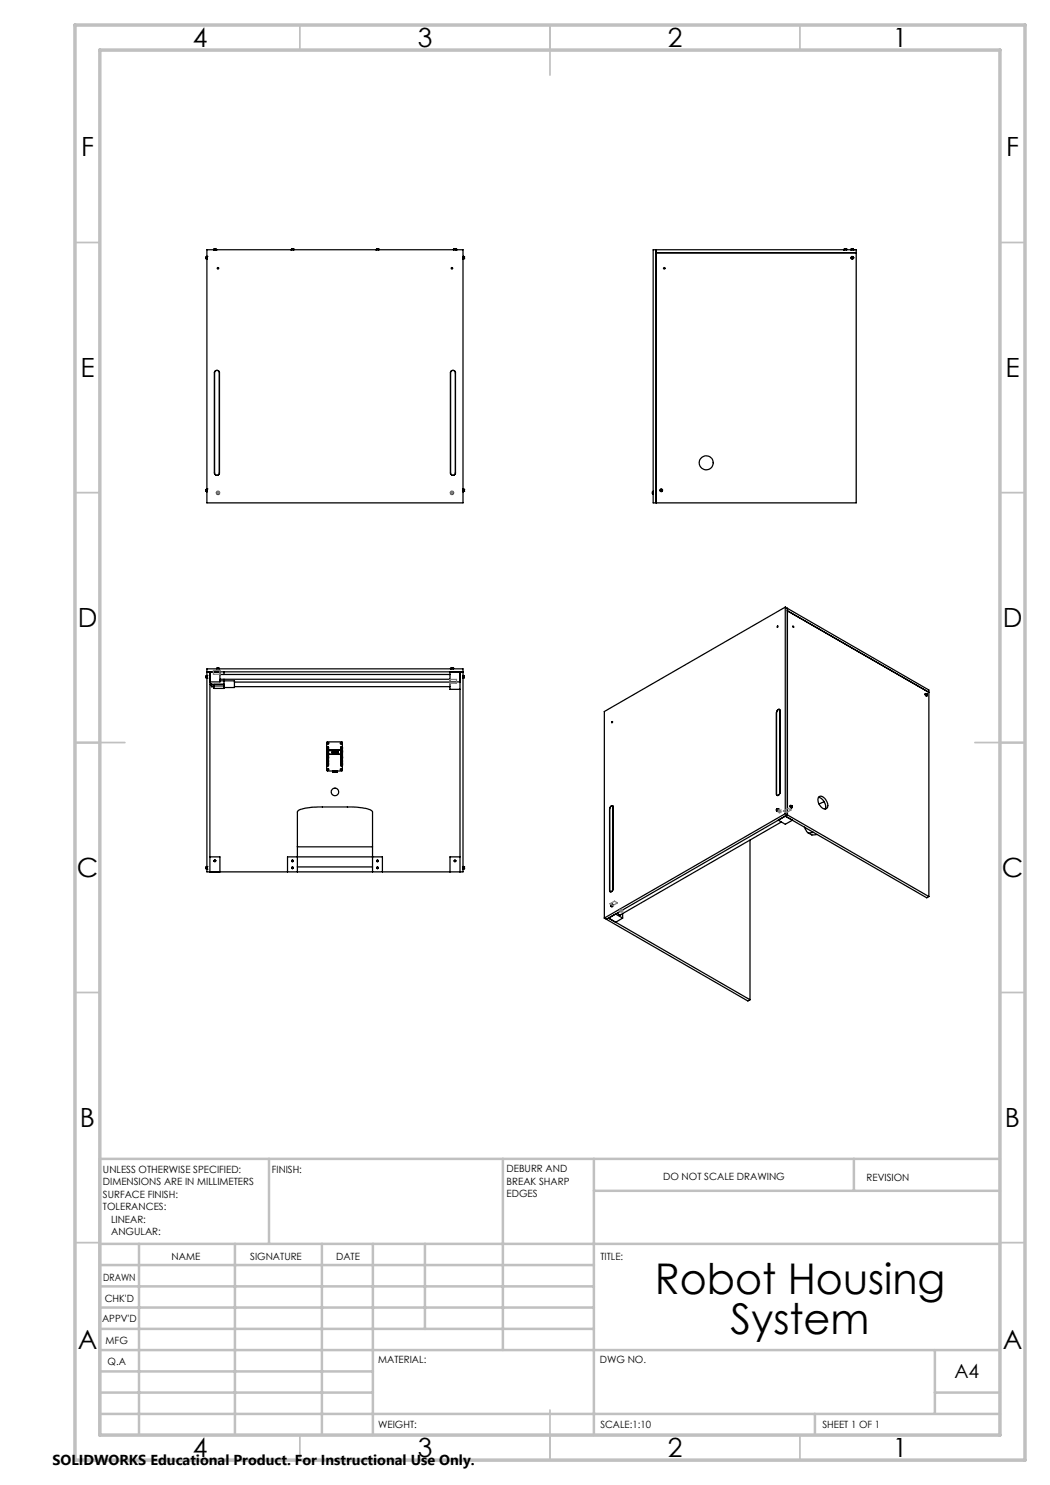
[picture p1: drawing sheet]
<svg xmlns="http://www.w3.org/2000/svg" width="210mm" height="297mm" viewBox="0 0 210 297" stroke-linecap="round" stroke-linejoin="round" font-family="sans-serif">
<g fill="none" stroke="#000" stroke-width=".25">
<path d="M41.2 51.4h.1M41.2 51.7h.1M41.2 51.4v.3M41.4 51.3h.1M41.4 51.3v.6l-.2-.2M41.4 51.3l-.2 .1M41.4 49.9h51.2v50.7h-51.2zM42.7 49.9h.1M42.7 49.9h.6M42.8 49.8l-.1 .1M42.8 49.8h.1M42.8 49.8h.3"/>
<path d="M43.1 49.8h.1M43.2 49.8l.1 .1M43.3 49.9h.1M58.3 49.8l-.1 .1h.6l-.1-.1M58.3 49.8h.1M58.3 49.8h.4M58.7 49.8h.1M75.3 49.8l-.1 .1h.6l-.1-.1M75.3 49.8h.1M75.3 49.8h.4M75.7 49.8h.1M90.8 49.8l-.1 .1h.6"/>
<path d="M90.8 49.8h.1M90.8 49.8h.3M91.1 49.8h.1M91.2 49.8l.1 .1M91.2 49.8h.1M91.3 49.9h.1M92.6 51.3h.1M92.6 51.3l.1 .1M92.6 51.3v.6l.1-.2M92.7 51.7h.1M92.7 51.4h.1M92.7 51.4v.3"/>
<path d="M130.6 49.9h40.6v50.7h-40.6zM131.2 49.9v50.7M131.2 50.5h40M168.8 49.9h.1M168.9 49.8l-.1 .1M168.9 49.8h.1M168.9 49.8h.3M169.2 49.8l.1 .1h-.5M169.2 49.8h.1M170.2 49.9h.1M170.2 49.9h.5M170.3 49.8l-.1 .1"/>
<path d="M170.3 49.8h.3M170.3 51.6h.1M170.3 51.6l.1 .1M170.4 51.5l-.1 .1M170.4 51.5h.1M170.4 51.7h.1M170.5 51.4h.1M170.5 51.4l.1 .1M170.5 51.4l-.1 .1M170.5 51.6h.1M170.5 51.6l-.1 .1M170.6 51.5h.1"/>
<path d="M170.6 51.5l-.1 .1M170.6 49.8l.1 .1M170.7 49.9h.1M43 74.3a.5 .5 0 0 1 .5-.2 .5 .5 0 0 1 .4 .5v20a.49 .49 0 0 1-.5 .5 .49 .49 0 0 1-.5-.5zM90.2 74.3a.5 .5 0 0 1 .5-.2 .5 .5 0 0 1 .4 .5v20a.49 .49 0 0 1-.5 .5 .49 .49 0 0 1-.5-.5zM41.2 97.9h.1M41.2 98.2h.1M41.2 97.9v.3M41.4 97.8h.1M41.4 97.8v.6l-.2-.2M41.4 97.8l-.2 .1M43.5 98.5h.1"/>
<path d="M43.5 98.6h.1M43.5 98.5v.1M43.5 98.6l.1 .1M43.6 98.5h.1M43.6 98.4v.1M43.6 98.7h.1M43.6 98.4l.1 .1M43.6 98.5h-.1M43.6 98.4l-.1 .1M43.7 98.5h.1M43.7 98.6h.1M43.7 98.5v.1"/>
<path d="M43.7 98.6l-.1 .1M90.3 98.6h.1M90.3 98.6v.1M90.3 98.5h.1M90.3 98.5v.1M90.3 98.5h.2M90.3 98.7h.1M90.3 98.7h.2M90.5 98.7h.1M90.5 98.5h.1M90.5 98.5v.1M90.5 98.6h.1"/>
<path d="M90.5 98.6v.1M92.6 97.8h.1M92.6 97.8l.1 .1M92.6 97.8v.6l.1-.2M92.7 98.2h.1M92.7 97.9h.1M92.7 97.9v.3M130.5 98.4l.1-.1v.5l-.1-.1M130.5 98.4h.1M130.5 98.7h.1M130.5 98.4v.3M132.1 98.1h.1"/>
<path d="M132.1 98.1l.1 .1M132.2 98h.1M132.2 98v.1M132.2 98l-.1 .1M132.2 98.1v.1M132.2 98.2h.1M132.3 98h-.1M132.3 97.9v.1M132.3 98v.1M132.3 97.9l.1 .2M132.3 98.1h.1M132.4 98.1l-.2 .1"/>
<path d="M41.2 135.6h.2M41.2 135.2h.1M41.2 135.5v.1M41.2 135.2v.2M41.2 135.4v.1M41.4 135.6h.1M41.4 135.1h.1M41.4 135.1l-.2 .1M41.4 135.1v.5M41.4 134.4h51.2M42 136.9h2.8M42 134.4v40"/>
<path d="M42.1 136.9h.1M42.2 136.9v.2h.1M42.3 136.9h.1M42.3 136.9v.4h.5M42.4 136.9v.4M42.8 137.2h2M43.3 133.7h.6M43.3 133.7v.1M43.4 133.6l-.1 .1M43.4 133.6h.4M43.4 133.6h.1M43.8 133.6l.1 .1"/>
<path d="M43.9 133.7v.1M44 136.2h2.9v1.3h-2.1M44 134.4v2h-2M44 135.9h46M44 134.9h46M44.8 135.9v1.8h-2v-.8M44.8 134.4v.5M46.9 137.3h43.1M90 134.4v3.5h2M90.1 133.7h.6M90.1 133.7v.1M90.2 133.6l-.1 .1"/>
<path d="M90.2 133.6h.1M90.3 133.6h.3M90.6 133.6l.1 .1M90.6 133.6h.1M90.7 133.7v.1M92 136.4h-45.1M92 134.4v40M92.6 135.1l.1 .1M92.6 135.1h.1M92.6 135.6h.1M92.6 135.1v.5M92.7 135.6h-.1"/>
<path d="M92.7 135.5v.1M92.7 135.2h.1M92.7 135.2v.3M92.7 135.2v.4M155.5 125.2l.1 .1-.2 .2zM157.1 121.4l-36.2 20.9v41.3M157.1 121.4v41.3M157.1 121.4l.4 .3M157.5 121.7v41.3M157.5 122.2l28.3 16.3M157.5 121.7l28.3 16.3v41.3M185 138.8l.3 .4"/>
<path d="M185 138.8h.1M185.2 138.8h.2v.3zM185.2 138.9h.1M185.2 138.8h.1M185.2 138.8l.2 .1M185.2 138.9l.1 .1M185.2 138.8v.1M185.3 139.2h.1M185.3 138.8v.2M185.3 138.8l.1 .1M185.3 139h.1M185.4 138.8a.18 .18 0 0 0-.2-.1 .18 .18 0 0 0-.2 .2 .23 .23 0 0 0 .2 .3 .23 .23 0 0 0 .3-.1l-.1-.2"/>
<path d="M185.4 138.9h.1M185.4 138.9l-.1 .1M65.3 148.5l.2-.1h2.9l.1 .1v5.6l-.1 .1h-2.9l-.2-.1zM65.4 149.4h.3v3.8h-.3zM65.4 149.6h.1M65.4 151.2h.1M65.4 150.6h.1M65.4 152.1v.1M65.4 149.9h.1M65.4 150.9h.1M65.4 152.4h.1M65.4 151.9h.1"/>
<path d="M65.5 151h.1M65.5 151.2v.1M65.5 152v.1M65.5 152.3h.1M65.5 152.6h.1M65.5 152.8h.1M65.5 149.7v.1M65.5 150h.1M65.5 149.5h.1M65.5 150.7h.1M65.5 152h.1M65.5 149.8h.1"/>
<path d="M65.5 150.8h.1M65.5 150.5v.1M65.5 151.3h.1M65.5 151.5h.1M65.5 151.8h.1M65.5 150.2h.1M65.5 150.3h.1M65.5 150.5h.1M65.5 153h.1M65.5 150.2v.1M65.6 151.2h.1M65.6 150.6h.1"/>
<path d="M65.6 150.9h.1M65.6 153.7l-.1 .1M65.7 149.6h.1M65.7 149.9h.1M65.7 152.4h.1M65.7 151.9h.1M65.7 152.1v.1M65.8 150.8l2.3 .1zM66 150v.1M66 150.1h.1M66 150h.1M66.1 150.1h.1"/>
<path d="M66.1 150.1v-.1l.1 .1M66.1 150h.1M66.1 150v.1M66.1 150l.1 .1M66.2 150.1h.1M66.4 150.1h.1M66.4 150h.1M66.4 150v.1M66.4 150.4v.1M66.4 150.4h.1M66.5 150v.1M66.5 150.5l.1 .1v-.2v.2h-.1z"/>
<path d="M66.5 154.2h.1M66.5 154.3h.1M66.5 150h.1M66.5 154.2v.2M66.6 154.2h.1M66.6 150l-.1 .1M66.6 150h.1M66.6 154.3h.1M66.6 154.2v.2M66.6 150.1h.1M66.6 150.1v-.1v.1M66.6 154.2l.1 .2"/>
<path d="M66.6 150.1v-.1h.2l-.1 .1M66.7 154.3h.1M66.7 154.2h.1M66.7 150v.1M66.7 150v.1v-.1M66.7 150.1h.1M66.8 154.2l.2 .1zM66.8 150.4h.1M66.8 150v.1M66.8 150l.1 .1M66.8 150h.1M66.8 150.4v.2"/>
<path d="M66.9 154.3h.1M66.9 154.2h.1M66.9 150h-.1M66.9 150h.1M66.9 154.2v.1M66.9 150l-.1 .1M66.9 154.4h.1M66.9 150v.1M66.9 154.3v.1M67 150v.1M67 150.4h.1v.3v-.3zM67 150.1h.1"/>
<path d="M67 150h.1M67.1 150l-.1 .1M67.1 150v.1M67.1 150.1h.1M67.1 154.4h.1M67.1 154.2h.1M67.1 150h.1M67.1 150l.1 .1M67.2 154.3h.1M67.2 154.2h.1M67.2 154.2l-.1 .2M67.2 154.4h.1"/>
<path d="M67.2 150l.1 .1zM67.2 154.2v.1M67.3 154.2h.1M67.3 154.3h.1M67.3 154.4h.1M67.3 154.2l-.1 .2M67.3 154.3l-.8 .1M67.3 154.3v.1M67.3 150.1h.1M67.5 150.1h.1M67.5 150h.1M67.5 150l.1 .1"/>
<path d="M67.5 150v.1M67.6 150.1h.1M67.6 150h.1M67.6 150v.1M67.6 150.4h-.1h.2v.3M67.6 150.7h.1M67.7 150v.1M67.7 150h.1M67.8 150l-.1 .1M67.8 150v.1M67.8 150h.1M67.8 150.1h.1"/>
<path d="M67.9 150.1h.1M67.9 150h.1M67.9 150v.1M68.2 149.6h.1M68.2 151.2h.1M68.2 150.6h.1M68.2 149.9h.1M68.2 150.9h.1M68.2 152.4h.1M68.2 151.9h.1M68.2 152.1v.1M68.3 151h.1"/>
<path d="M68.3 151.3h.1M68.3 151.5h.1M68.3 151.8h.1M68.3 152h.1M68.3 152.3h.1M68.3 152.6h.1M68.3 152.8h.1M68.3 149.5h.1M68.3 149.8h.1M68.3 150h.1M68.3 150.2h.1M68.3 150.3h.1"/>
<path d="M68.3 150.5h.1M68.3 150.8h.1M68.3 153h.1M68.3 149.7h.1M68.3 150.7h.1M68.3 150.2v.1M68.3 152.5h.1M68.4 151.2h.1M68.4 150.6v.1M68.4 150.9h.1M68.4 149.4h-.2v3.8h.2M68.4 149.6h.1"/>
<path d="M68.4 150.1v.1M68.4 149.9h.1M68.4 150.4h.1M68.4 152.6v.1M68.4 152.4h.1M68.4 151.9h.1M68.4 151.4h.1M68.4 152.1v.1M68.4 151.6v.1M68.4 152.9v.1M155.5 142l.3-.2 .2 .2v16.4a.44 .44 0 0 1-.1 .6 .44 .44 0 0 1-.6 0v-16.5zM163.7 159.5a1.9 1.9 0 0 1 1.3 2.3"/>
<path d="M163.7 159.4a1.13 1.13 0 0 1 1.6 .9 .91 .91 0 0 1-.3 1.5 1.87 1.87 0 0 1-1.3-2.4zM41.2 173.7l.2 .1M41.2 173.4h.1M41.2 173.7h.1M41.2 173.4v.2M41.2 173.6v.1M41.4 173.8h.1M41.4 173.3h.1M41.4 173.3l-.2 .1M41.4 173.3v.5M42 171.4h2v3M43 172l-.2 .2 .1 .1"/>
<path d="M59.5 174.4h15M59.5 173.4h15M59.5 171.4v2M59.5 171.4h15M59.5 169.4h15M59.5 169.4v2M59.5 169.4v-7.2a5.8 5.8 0 0 1 3.6-.8h1.4a44.8 44.8 0 0 1 9.1 .4l.7 .3 .2 .3v7M59.5 174.4h-18.1v-40.6h51.2v40.6h-18.1M59.5 173.4v1M59.5 171.4h-2v3M74.5 171.4v2M74.5 169.4v2"/>
<path d="M74.5 173.4v1M74.5 171.4h2v3M92 171.4h-2v3M92.6 173.3l.1 .1M92.6 173.3h.1M92.6 173.8h.1M92.6 173.3v.5M92.7 173.7l-.1 .1M92.7 173.7h.1M92.7 173.4h.1M92.7 173.4v.3M122.1 161.3l.2-.2 .3 .2v16.4a.43 .43 0 0 1-.1 .5 .43 .43 0 0 1-.5 0l-.1-16.4z"/>
<path d="M150 168v32M155.3 162.2a.23 .23 0 0 1 0-.4 .23 .23 0 0 1 .4 .1 .23 .23 0 0 1-.2 .3h-.2M155.3 162h.1M155.3 162l.1 .1M155.4 161.8h.1l-.1 .3h-.1zM155.4 162.1h.1M155.4 161.9h.1M155.4 161.9l-.1 .1M155.4 162h.1M155.4 162.2h.1M155.4 161.9v.1M155.5 162h.1"/>
<path d="M155.5 162l-.1 .1M155.5 161.9h-.1M155.5 161.9h.1M155.5 161.9v.1M155.7 161.8h.1M155.7 161.8l-.1 .3-.2 .1M156.3 164.4l-32.3 18.6M157.1 162.7l-36.2 20.9M157.1 162.7l.4 .3M157.1 163.2l1.4 .8-1.4 .8-1.5-.8M157.1 163.2l28.2 16.4 .5-.3M157.5 163l-36.2 20.9"/>
<path d="M157.5 163l-.4 .2M157.5 163l28.3 16.3M158 161.1l.1 .4 .2 .1M158.2 161.3h.1M158.2 161.3l.1 .1M158.3 161.2l-.1 .1M158.3 161.2v.1M158.3 161.2h.1M158.3 161.4h.1M158.3 161.2l.1 .1M158.4 161.3l-.1 .1M158.4 161.3h.1"/>
<path d="M158.4 161.3h-.1M158.4 161.2a.18 .18 0 0 0-.2-.1 .18 .18 0 0 0-.2 .2l.2 .2a.18 .18 0 0 0 .2 0 .18 .18 0 0 0 0-.2M160.9 165.4l.4 .9 .4 .3M161.7 166.6l.7 .4 1-.1M162.7 166.5l-1 .1M164.8 160.3l-1 .5M120.9 183.6l.4 .3M121.3 183.9l28.3 16.3 .4-.2M121.7 183.6l1.4-.8 1.4 .8M121.7 183.6l1.4 .9 1.4-.9M121.7 183.6l-.4 .3M121.7 183.6l28.3 16.4"/>
<path d="M122.2 181.1h.1M122.2 181v.1M122.2 181h.1M122.3 181v.1M122.3 181.1h.1M122.3 180.9h.1M122.3 181.3h.1M122.4 181h.1M122.4 181l-.1 .1M122.4 180.9v.1M122.4 181h-.2M122.6 180.9l-.3 .4"/>
<path d="M123.5 182.6a.4 .4 0 0 0 .6 .3l-.3 .1M124.5 182.7v.9"/>
<circle cx="43.6" cy="53.7" r=".15"/>
<circle cx="90.4" cy="53.7" r=".15"/>
<circle cx="132.8" cy="53.6" r=".15"/>
<circle cx="170.4" cy="51.6" r=".17"/>
<circle cx="170.5" cy="51.6" r=".27"/>
<circle cx="43.6" cy="98.6" r=".28"/>
<circle cx="43.6" cy="98.6" r=".18"/>
<circle cx="90.4" cy="98.6" r=".17"/>
<circle cx="90.4" cy="98.6" r=".19"/>
<circle cx="90.4" cy="98.6" r=".28"/>
<circle cx="132.2" cy="98" r=".17"/>
<circle cx="132.2" cy="98.1" r=".28"/>
<circle cx="141.2" cy="92.6" r="1.39"/>
<circle cx="158.7" cy="125.3" r=".14"/>
<circle cx="65.6" cy="148.7" r=".15"/>
<circle cx="65.6" cy="153.9" r=".16"/>
<circle cx="67" cy="158.4" r=".76"/>
<circle cx="67.3" cy="150.5" r=".13"/>
<circle cx="67.3" cy="150.5" r=".11"/>
<circle cx="68.2" cy="148.7" r=".15"/>
<circle cx="68.2" cy="153.9" r=".16"/>
<circle cx="122.4" cy="144.4" r=".13"/>
<circle cx="43" cy="172.2" r=".16"/>
<circle cx="58.5" cy="173.6" r=".15"/>
<circle cx="58.5" cy="172.2" r=".15"/>
<circle cx="75.5" cy="173.6" r=".15"/>
<circle cx="75.5" cy="172.2" r=".15"/>
<circle cx="91" cy="172.2" r=".16"/>
<circle cx="158.3" cy="161.3" r=".16"/>
<circle cx="122.3" cy="181" r=".15"/>
<circle cx="122.4" cy="181.1" r=".24"/>
</g>
<g fill="none" stroke="#808080" stroke-width=".2">
<path d="M43.1 98.6h1M43.3 98.2l.7 .7M43.6 98.1v1M44 98.2l-.7 .7M89.9 98.6h1M90 98.2l.7 .7M90.4 98.1v1M90.7 98.2l-.7 .7M155.4 162.2h1.1M155.6 161.9l.7 .7M155.9 161.7v1M156.3 161.9l-.7 .7"/>
<path d="M123.8 182.2h1M123.9 181.8l.7 .7M124.2 181.7v1M124.6 181.8l-.7 .7"/>
</g>
<g fill="none" stroke="#c0c0c0" stroke-width=".35">
<path d="M60 5v5M110 5v10M160 5v5M15 48.5h5M200 48.5h5M15 98.5h5M200 98.5h5M15 148.5h10M195 148.5h10M15 198.5h5M200 198.5h5M15 248.5h5"/>
<path d="M200 248.5h5M60 287v5M110 282v10M160 287v5"/>
</g>
<g fill="none" stroke="#c0c0c0" stroke-width=".5">
<path d="M53.8 231.8v17M100.6 231.8v38.2M118.8 231.8v55.2M118.8 238.2h81.2M170.8 231.8v6.4M200 231.8h-180v55.2M20 248.8h180M20 257.3h98.8M20 253h98.8M27.8 248.8v38.2M47 248.8v38.2M64.4 248.8v38.2"/>
<path d="M74.6 248.8v38.2M85 248.8v17M20 265.8h98.8M20 261.5h98.8M20 278.5h54.6M20 274.3h54.6M20 270h180M187 278.5h13M187 270v12.8M20 282.8h180M163 282.8v4.2"/>
</g>
<path d="M15 5h190v287h-190zM20 10h180v277h-180z" fill="none" stroke="#c0c0c0" stroke-width=".7"/>
<path d="M42.7 134.1h1.3v.8h-1.3zM90 135.9h1.3v.8h-1.3zM156.7 162.2l.9-.5 .6 .3-.9 .5zM122 180.8l.9-.6 .6 .4-.9 .5z" fill="none" stroke="#808080" stroke-width=".25"/>
<g font-size="8.5">
<text x="131" y="258.8">Robot Housing</text>
<text x="146.1" y="266.9">System</text>
</g>
<g font-size="5.3">
<text x="38.5" y="9.5">4</text>
<text x="83.5" y="9.5">3</text>
<text x="133.6" y="9.5">2</text>
<text x="178.6" y="9.5">1</text>
<text x="16.2" y="31.3">F</text>
<text x="201.2" y="31.3">F</text>
<text x="16.1" y="75.5">E</text>
<text x="201.1" y="75.5">E</text>
<text x="15.5" y="125.5">D</text>
<text x="200.5" y="125.5">D</text>
<text x="15.4" y="175.5">C</text>
<text x="200.4" y="175.5">C</text>
<text x="16" y="225.5">B</text>
<text x="201" y="225.5">B</text>
<text x="15.5" y="269.8">A</text>
<text x="200.5" y="269.8">A</text>
<text x="38.5" y="291.5">4</text>
<text x="83.5" y="291.5">3</text>
<text x="133.6" y="291.5">2</text>
<text x="178.6" y="291.5">1</text>
</g>
<text font-size="3.9" x="190.9" y="275.5">A4</text>
<text font-size="2.9" x="10.5" y="292.9">SOLIDWORKS Educational Product. For Instructional Use Only.</text>
<g font-size="2">
<text x="20.6" y="234.6">UNLESS OTHERWISE SPECIFIED:</text>
<text x="20.6" y="237.1">DIMENSIONS ARE IN MILLIMETERS</text>
<text x="20.6" y="239.6">SURFACE FINISH:</text>
<text x="54.4" y="234.6">FINISH:</text>
<text x="101.3" y="234.5">DEBURR AND</text>
<text x="101.3" y="237">BREAK SHARP</text>
<text x="101.3" y="239.5">EDGES</text>
<text x="132.6" y="236">DO NOT SCALE DRAWING</text>
<text x="173.3" y="236.2">REVISION</text>
<text x="20.6" y="242.1">TOLERANCES:</text>
<text x="22.2" y="244.6">LINEAR:</text>
<text x="22.2" y="247.1">ANGULAR:</text>
<text x="34.3" y="252">NAME</text>
<text x="50" y="251.9">SIGNATURE</text>
<text x="67.2" y="251.9">DATE</text>
<text x="120.1" y="251.9">TITLE:</text>
<text x="20.6" y="256.1">DRAWN</text>
<text x="20.9" y="260.3">CHK'D</text>
<text x="20.4" y="264.4">APPV'D</text>
<text x="21.1" y="268.8">MFG</text>
<text x="21.5" y="273">Q.A</text>
<text x="75.6" y="272.5">MATERIAL:</text>
<text x="120" y="272.5">DWG NO.</text>
<text x="75.6" y="285.5">WEIGHT:</text>
<text x="120.1" y="285.6">SCALE:1:10</text>
<text x="164.5" y="285.6">SHEET 1 OF 1</text>
</g>
</svg>
